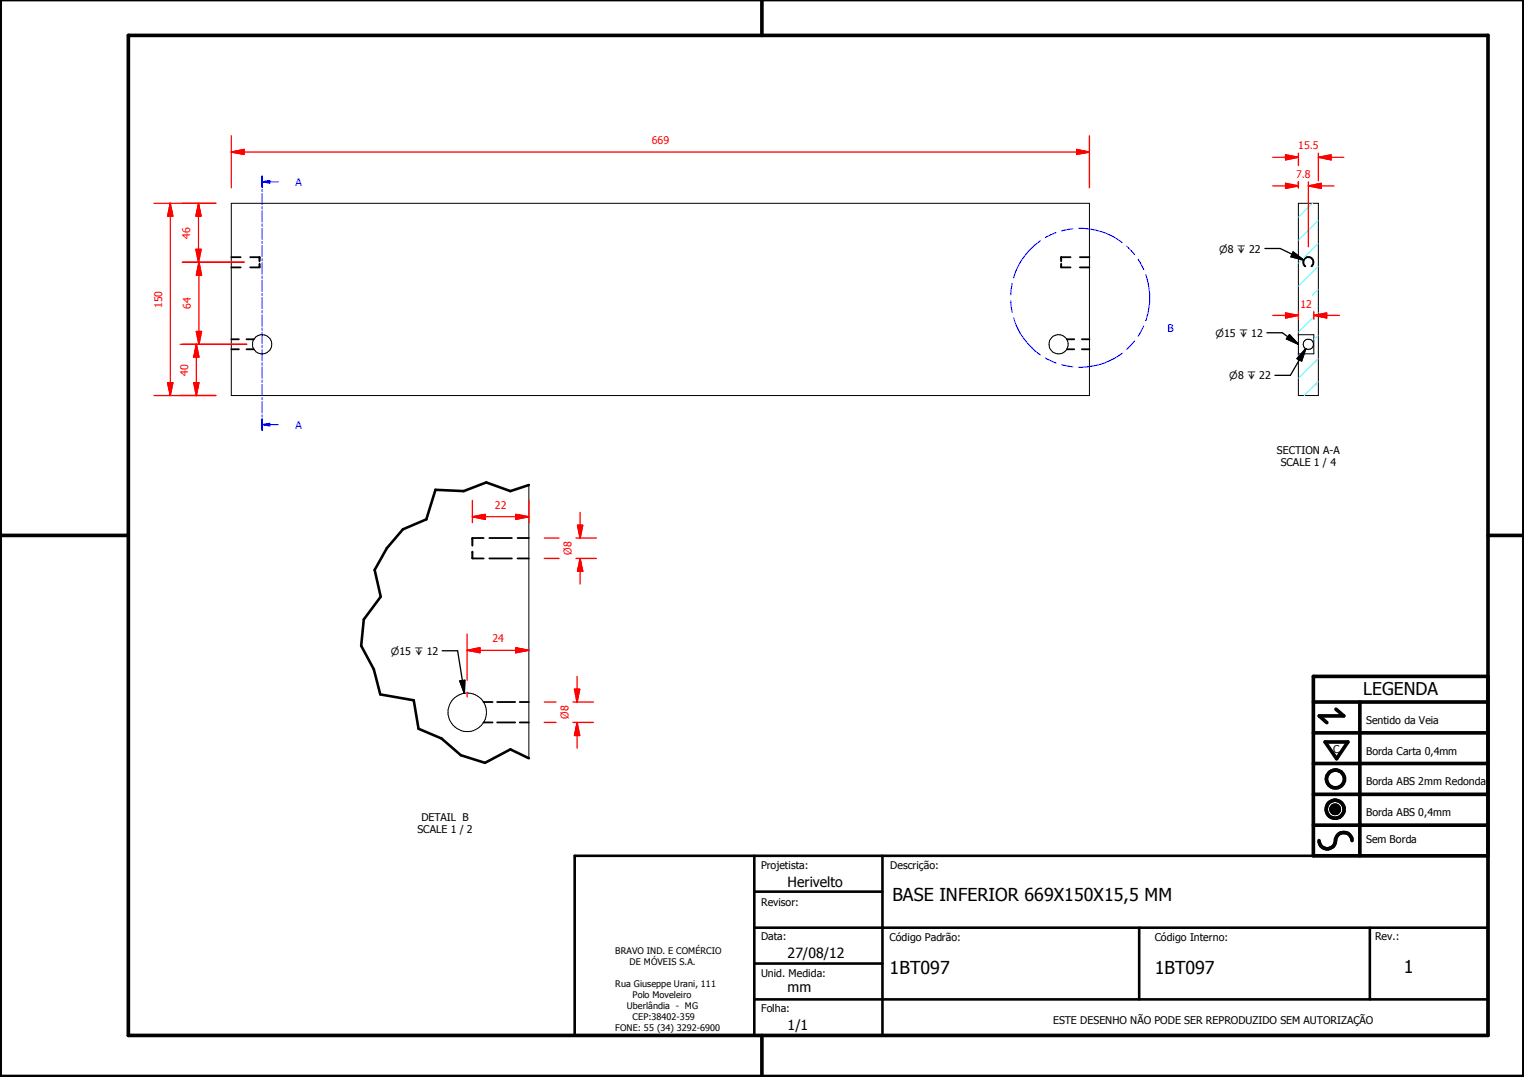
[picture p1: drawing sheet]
<svg xmlns="http://www.w3.org/2000/svg" width="297mm" height="210mm" viewBox="0 0 297 210" stroke-linecap="round" stroke-linejoin="round" font-family="sans-serif">
<g fill="none" stroke="#000" stroke-width=".19">
<path d="M45.1 39.6h167.2v37.5h-167.2zM253.1 39.6h3.9v37.5h-3.9zM253.1 69h.1M253.1 65.2h.1M253.1 65.2h3v3.8h-3M103.1 94.5v53.3M259.4 157.6l1.6 .1zM259.4 157.7l1.6 .1zM259.4 157.8l1.6 .1zM259.4 157.9h1.6v.1zM259.4 157.9l1.6 .1h-1.5zM259.4 157.6h1.6z"/>
<path d="M259.5 158h1.5zM259.5 158l1.4 .1zM259.5 157.5l1.5 .1zM259.5 158.1h1.4zM259.5 157.4l1.5 .1zM259.5 158.1l1.4 .1zM259.5 157.3l1.4 .1zM259.6 158.2h1.3zM259.6 158.2h1.2zM259.6 157.2l1.3 .1zM259.6 158.2l1.2 .1zM259.6 157.2h1.3z"/>
<path d="M259.7 158.3h1.1zM259.7 158.3l1 .1zM259.7 157.1l1.1 .1zM259.7 157.1h1.1zM259.8 158.4h.9zM259.8 158.4h.8zM259.8 157.1h1zM259.8 157.1h.9zM259.8 158.4l.8 .1zM259.8 157l.9 .1zM259.8 157h.8zM259.9 158.5h.7z"/>
<path d="M259.9 158.5h.6zM259.9 157h.7zM260 158.5h.5zM260 158.5h.4zM260 157h.6zM260.1 158.5h.3zM260.1 158.5h.2zM260.1 156.9l.4 .1zM260.1 156.9h.3zM260.1 156.9h.2z"/>
<circle cx="51.1" cy="67.1" r="1.88"/>
<circle cx="206.3" cy="67.1" r="1.87"/>
<circle cx="255" cy="67.1" r="1"/>
<circle cx="91" cy="138.8" r="3.7"/>
</g>
<g fill="#000">
<circle cx="50.6" cy="50.8" r=".18"/>
<circle cx="50.6" cy="50.1" r=".18"/>
<circle cx="206.8" cy="50.8" r=".18"/>
<circle cx="206.8" cy="50.1" r=".18"/>
<circle cx="92.1" cy="106.2" r=".18"/>
<circle cx="92.1" cy="104.9" r=".18"/>
<circle cx="92.1" cy="107.5" r=".18"/>
</g>
<g fill="none" stroke="#000" stroke-width=".35">
<path d="M45.1 50.1h1.8M45.1 52.1h1.8M48.8 50.1h1.8v.7M50.6 51.4v.7h-1.8M206.8 51.4v.7h1.9M208.7 50.1h-1.9v.7M210.5 50.1h1.8M210.5 52.1h1.8M254.4 51.9a1 1 0 0 1-.1-1.5 1 1 0 0 1 1.5 0 1 1 0 0 1-.2 1.5M45.1 66.1h1.5M45.1 68.1h1.5M48 66.1h1.5"/>
<path d="M48 68.1h1.5M207.9 66.1h1.5M207.9 68.1h1.5M210.9 66.1h1.4M210.9 68.1h1.4M92.1 107.5v1.3h2.2M94.3 104.9h-2.2v1.3M95.4 104.9h4.4M95.4 108.8h4.4M100.9 104.9h2.2M100.9 108.8h2.2M94.2 136.8h1.8"/>
<path d="M96.9 136.8h3.5M101.3 136.8h1.8M94.2 140.8h1.8M96.9 140.8h3.5M101.3 140.8h1.8"/>
</g>
<path d="M103.1 94.5l-3.6 1.2-4.7-1.7-4.4 1.7-5.5-.2-1.8 5.7-4.6 2-3.1 3.6-2.4 4.3 1.2 5.2-3.3 4.4-.5 5.2 2.5 4.5 1.2 4.9 6.5 1.2 1 5.5 4.5 1.9 3.7 3.3 4.7 1.5 5-2.7 3.6 1.8M112 166.8h178v35h-178zM147 173.8h25M147 166.8v35M172 166.8v35M147 194.8h143M147 180.8h143M147 187.8h25M222 180.8v14M267 180.8v14" fill="none" stroke="#000" stroke-width=".51"/>
<g fill="#000">
<path d="M259.4 157.6h1.6zM259.5 157.5l1.5 .1zM259.5 157.4l1.5 .1zM259.5 157.3l1.4 .1zM259.6 157.2l1.3 .1zM259.6 157.2h1.3zM259.7 157.1l1.1 .1zM259.7 157.1h1.1zM259.8 157.1h1zM259.8 157.1h.9zM259.8 157l.9 .1zM259.8 157h.8z"/>
<path d="M259.9 157h.7zM260 157h.6zM260.1 156.9l.4 .1zM260.1 156.9h.3zM260.1 156.9h.2zM260.1 158.5h.2zM260 158.5h.4zM260.1 158.5h.3zM259.9 158.5h.6zM260 158.5h.5zM259.8 158.4l.8 .1zM259.9 158.5h.7z"/>
<path d="M259.8 158.4h.8zM259.7 158.3l1 .1zM259.8 158.4h.9zM259.6 158.2l1.2 .1zM259.7 158.3h1.1zM259.6 158.2h1.2zM259.5 158.1l1.4 .1zM259.6 158.2h1.3zM259.5 158l1.4 .1zM259.5 158.1h1.4zM259.4 157.9l1.6 .1h-1.5zM259.5 158h1.5z"/>
<path d="M259.4 157.6l1.6 .1zM259.4 157.7l1.6 .1zM259.4 157.8l1.6 .1zM259.4 157.9h1.6v.1z"/>
</g>
<g fill="none" stroke="#000" stroke-width=".71">
<path d="M148.5 0v6.9M297 -.1v209.9h-297v-209.9M25 6.9h265v194.9h-265zM0 104.4h25M290 104.4h7M256 136.8h34M260.4 138.2l1.5 1.3h-4.8l1.5 1.3M265 136.8v30M290 131.8h-34v35h34M256 154.8h34M256 148.8h34M256 142.8h34"/>
<path d="M258.3 144.6h4.4l-2.2 3.3zM256 160.8h34M257.1 163.8a1.62 1.62 0 0 0 1.8 1.6 1.62 1.62 0 0 0 1.4-1.9 1.63 1.63 0 0 1 1.7-1.2 1.63 1.63 0 0 1 1.5 1.5M148.5 201.8v8"/>
<circle cx="260.2" cy="157.7" r="1.76"/>
<circle cx="260.2" cy="157.7" r=".82"/>
<circle cx="260.3" cy="151.8" r="1.76"/>
</g>
<g fill="none" stroke="#00f" stroke-width=".19">
<path d="M51.1 34.3v2.2M51.1 36.9v.4M51.1 37.7v2.2M51.1 35.4h1.5M51.1 40.3v.4M51.1 41.1v2.2M51.1 43.6v.5M51.1 44.5v2.2M51.1 47v.5M51.1 47.8v2.2M51.1 50.4v.4M51.1 51.2v2.2"/>
<path d="M51.1 53.8v.5M51.1 54.6v2.2M51.1 57.2v.4M51.1 58v2.2M51.1 60.5v.5M51.1 61.4v2.2M51.1 63.9v.5M51.1 64.8v2.1M51.1 67.3v.5M51.1 68.2v2.1M51.1 70.7v.5M51.1 71.5v2.2"/>
<path d="M51.1 74.1v.4M51.1 74.9v2.2M51.1 77.5v.4M51.1 78.3v2.2M51.1 80.9v.4M51.1 81.7v2.2"/>
</g>
<path d="M51.1 34.3v2.2M51.1 81.7v2.2" fill="none" stroke="#00f" stroke-width=".3"/>
<path d="M51.1 35.4l1.5-.2v.5z" fill="#00f"/>
<path d="M51.1 35.4l1.5-.2v.5zM52.6 35.4h1.7M51.1 82.8h1.5" fill="none" stroke="#00f" stroke-width=".19"/>
<path d="M51.1 82.8l1.5-.3v.5z" fill="#00f"/>
<g fill="none" stroke="#00f" stroke-width=".19">
<path d="M197 58.6l.3 2.3M197.3 55.2l-.3 2.3M202.8 46.9a13.8 13.8 0 0 0-5.2 7.2M205.8 45.3l-2.1 1M209.1 44.6l-2.2 .4M210.2 44.5a13.8 13.8 0 0 1 8.5 2.8M219.6 48l1.5 1.6M221.8 50.5l1.1 2M223.3 53.6a12.9 12.9 0 0 1 0 8.9M197.6 61.9a13.4 13.4 0 0 0 5.2 7.3M203.7 69.8l2.1 .9M206.9 71.1l2.2 .4"/>
<path d="M218.7 68.8a13.5 13.5 0 0 1-8.5 2.8M221.1 66.5l-1.5 1.6M222.9 63.5l-1.1 2M51.1 82.8l1.5-.3v.5zM52.6 82.8h1.7"/>
</g>
<path d="M255.8 39.6l-2.7 2.7M257 51.9l-3.9 3.9M257 47.5l-3.9 3.8M257 43l-3.9 3.8M257 56.4l-1.2 1.2M253.4 69l-.3 .3M257 74.4l-2.8 2.7M257 69.9l-3.9 3.8M257 65.4l-.9 .9M257 60.9l-3.9 3.9" fill="none" stroke="#0ff" stroke-width=".19"/>
<path d="M45.1 29.6h2.5" fill="none" stroke="#f00" stroke-width=".25"/>
<path d="M45.1 29.6l2.5-.5v1z" fill="#f00"/>
<path d="M45.1 29.6l2.5-.5v1zM209.8 29.6h2.5" fill="none" stroke="#f00" stroke-width=".25"/>
<path d="M209.8 29.1l2.5 .5-2.5 .5z" fill="#f00"/>
<path d="M38.7 39.6v2.5M45.1 26.5v10.1M47.6 29.6h162.2M209.8 29.1l2.5 .5-2.5 .5zM212.3 26.5v10.1" fill="none" stroke="#f00" stroke-width=".25"/>
<path d="M38.7 39.6l.5 2.5h-1z" fill="#f00"/>
<path d="M38.7 39.6l.5 2.5h-1zM38.7 48.6v2.5" fill="none" stroke="#f00" stroke-width=".25"/>
<path d="M38.2 48.6h1l-.5 2.5z" fill="#f00"/>
<path d="M35.5 39.6h6.6M35.5 51.1h12.1M38.2 48.6h1l-.5 2.5zM38.7 42.1v6.5M38.8 64.6v2.5" fill="none" stroke="#f00" stroke-width=".25"/>
<path d="M38.3 64.6h1l-.5 2.5z" fill="#f00"/>
<path d="M38.8 51.1v2.5M38.3 64.6h1l-.5 2.5z" fill="none" stroke="#f00" stroke-width=".25"/>
<path d="M38.8 51.1l.5 2.5h-1z" fill="#f00"/>
<path d="M35.6 51.1h12M38.8 51.1l.5 2.5h-1zM38.8 53.6v11M35.6 67.1h12.5M38.3 74.6v2.5" fill="none" stroke="#f00" stroke-width=".25"/>
<path d="M37.8 74.6h1l-.5 2.5z" fill="#f00"/>
<path d="M37.8 74.6h1l-.5 2.5zM38.3 67.1v2.5" fill="none" stroke="#f00" stroke-width=".25"/>
<path d="M38.3 67.1l.5 2.5h-1z" fill="#f00"/>
<path d="M33.2 74.6v2.5M35.1 77.1h7M35.1 67.1h13M38.3 67.1l.5 2.5h-1zM38.3 69.6v5" fill="none" stroke="#f00" stroke-width=".25"/>
<path d="M32.7 74.6h1l-.5 2.5z" fill="#f00"/>
<path d="M33.2 39.6v2.5M32.7 74.6h1l-.5 2.5z" fill="none" stroke="#f00" stroke-width=".25"/>
<path d="M33.2 39.6l.5 2.5h-1z" fill="#f00"/>
<path d="M30 39.6h12.1M33.2 39.6l.5 2.5h-1zM257 30.6h2.4M33.2 42.1v32.5M30 77.1h12.1" fill="none" stroke="#f00" stroke-width=".25"/>
<path d="M246.5 48.4h3l4.6 2.3M252 49.1l2.1 1.6-2.5-.7zM246.9 64.9h3l3.2 2.2M251.3 65.2l1.8 1.9-2.4-1.1zM254.5 67.9l-.8 2.5-.9-.5zM254.5 67.9l-3 5.3h-3" fill="none" stroke="#000" stroke-width=".25"/>
<path d="M252 49.1l2.1 1.6-2.5-.7zM251.3 65.2l1.8 1.9-2.4-1.1zM254.5 67.9l-.8 2.5-.9-.5z" fill="#000"/>
<path d="M257 30.6l2.4-.4v1z" fill="#f00"/>
<path d="M250.6 30.6h2.5M257 30.6l2.4-.4v1z" fill="none" stroke="#f00" stroke-width=".25"/>
<path d="M250.6 30.2l2.5 .4-2.5 .6z" fill="#f00"/>
<path d="M248.1 30.6h2.5M250.6 30.2l2.5 .4-2.5 .6zM250.6 36.2h2.5M253.1 29.8v2.5M253.1 35.4v1.2M257 29.8v5.4M259.4 30.6h2.6" fill="none" stroke="#f00" stroke-width=".25"/>
<path d="M250.6 35.7l2.5 .5-2.5 .5z" fill="#f00"/>
<path d="M250.6 35.7l2.5 .5-2.5 .5zM255 36.2h2.5" fill="none" stroke="#f00" stroke-width=".25"/>
<path d="M255 36.2l2.5-.5v1z" fill="#f00"/>
<path d="M248.1 36.2h2.5M253.1 35.4v1.2M255 36.2l2.5-.5v1zM255 35.4v12.7M257.5 36.2h2.5M250.6 61.5h2.5" fill="none" stroke="#f00" stroke-width=".25"/>
<path d="M250.6 61l2.5 .5-2.5 .5z" fill="#f00"/>
<path d="M250.6 61l2.5 .5-2.5 .5zM256.1 61.5h2.5" fill="none" stroke="#f00" stroke-width=".25"/>
<path d="M256.1 61.5l2.5-.5v1z" fill="#f00"/>
<path d="M248.1 61.5h2.5M253.1 60.7v1.5M256.1 61.5l2.5-.5v1zM256.1 60.7v1.5M258.6 61.5h2.5M113.1 102.4v2.5" fill="none" stroke="#f00" stroke-width=".25"/>
<path d="M86.2 126.8h3l1.3 8.3M89.6 132.7l1-.1-.1 2.5z" fill="none" stroke="#000" stroke-width=".25"/>
<path d="M89.6 132.7l1-.1-.1 2.5z" fill="#000"/>
<path d="M112.6 102.4h1l-.5 2.5z" fill="#f00"/>
<path d="M112.6 102.4h1l-.5 2.5zM113.1 108.8v2.5" fill="none" stroke="#f00" stroke-width=".25"/>
<path d="M113.1 108.8l.5 2.5h-1z" fill="#f00"/>
<path d="M113.1 99.9v2.5M92.1 100.7h2.5M106.1 104.9h2.9M106.1 108.8h2.9M112.3 104.9h3.9M112.3 108.8h3.9M113.1 108.8l.5 2.5h-1zM113.1 111.3v2.5" fill="none" stroke="#f00" stroke-width=".25"/>
<path d="M92.1 100.7l2.5-.5v1z" fill="#f00"/>
<path d="M92.1 100.7l2.5-.5v1zM100.5 100.7h2.6" fill="none" stroke="#f00" stroke-width=".25"/>
<path d="M100.5 100.2l2.6 .5-2.6 .5z" fill="#f00"/>
<path d="M92.1 97.5v4.4M103.1 97.5v4.4M94.6 100.7h5.9M100.5 100.2l2.6 .5-2.6 .5zM91.1 126.7h2.5" fill="none" stroke="#f00" stroke-width=".25"/>
<path d="M91.1 126.7l2.5-.5v1z" fill="#f00"/>
<path d="M91.1 126.7l2.5-.5v1zM100.5 126.7h2.6" fill="none" stroke="#f00" stroke-width=".25"/>
<path d="M100.5 126.2l2.6 .5-2.6 .5z" fill="#f00"/>
<path d="M91.1 123.6v9M91.1 134.9v.9M93.6 126.7h6.9M100.5 126.2l2.6 .5-2.6 .5zM112.5 140.8v2.5" fill="none" stroke="#f00" stroke-width=".25"/>
<path d="M112.5 140.8l.5 2.5h-1z" fill="#f00"/>
<path d="M112.5 134.3v2.5M112.5 140.8l.5 2.5h-1z" fill="none" stroke="#f00" stroke-width=".25"/>
<path d="M112 134.3h1l-.5 2.5z" fill="#f00"/>
<path d="M106.1 136.8h2.3M111.7 136.8h4M112 134.3h1l-.5 2.5zM112.5 131.8v2.5M106.1 140.8h2.3M111.7 140.8h4M112.5 143.3v2.5" fill="none" stroke="#f00" stroke-width=".25"/>
<g font-size="3.5">
<text x="173.9" y="175.7">BASE INFERIOR 669X150X15,5 MM</text>
<text x="173.4" y="189.7">1BT097</text>
<text x="225.1" y="189.7">1BT097</text>
<text x="273.6" y="189.7">1</text>
</g>
<text font-size="3.4" x="265.7" y="135.4">LEGENDA</text>
<g font-size="2.7">
<text x="153.5" y="172.8">Herivelto</text>
<text x="153.5" y="186.6">27/08/12</text>
<text x="153.5" y="193.4">mm</text>
<text x="153.5" y="200.8">1/1</text>
</g>
<g font-size="2.1" fill="#f00">
<text x="127" y="28">669</text>
<text x="253" y="29.1">15.5</text>
<text x="252.6" y="34.6">7.8</text>
<text x="37.1" y="46.5" transform="rotate(-90 37.1 46.5)">46</text>
<text x="253.4" y="59.9">12</text>
<text x="31.6" y="60.1" transform="rotate(-90 31.6 60.1)">150</text>
<text x="37.2" y="60.3" transform="rotate(-90 37.2 60.3)">64</text>
<text x="36.7" y="73.3" transform="rotate(-90 36.7 73.3)">40</text>
<text x="96.5" y="99.1">22</text>
<text x="111.4" y="108.2" transform="rotate(-90 111.4 108.2)">Ø8</text>
<text x="96" y="125.1">24</text>
<text x="110.8" y="140.1" transform="rotate(-90 110.8 140.1)">Ø8</text>
</g>
<g font-size="2.1" fill="#00f">
<text x="57.6" y="36.2">A</text>
<text x="227.5" y="64.7">B</text>
<text x="57.6" y="83.6">A</text>
</g>
<g font-size="2.1">
<text x="248.9" y="88.4">SECTION A-A</text>
<text x="249.6" y="90.9">SCALE 1 / 4</text>
<text x="266.3" y="141.1">Sentido da Veia</text>
<text x="259.8" y="146.7">C</text>
<text x="266.3" y="147.2">Borda Carta 0,4mm</text>
<text x="266.3" y="153.1">Borda ABS 2mm Redonda</text>
<text x="82.1" y="159.9">DETAIL B</text>
<text x="266.3" y="159">Borda ABS 0,4mm</text>
<text x="81.4" y="162.4">SCALE 1 / 2</text>
<text x="266.3" y="164.4">Sem Borda</text>
<text x="148.4" y="169.3">Projetista:</text>
<text x="173.5" y="169.5">Descrição:</text>
<text x="148.4" y="176.6">Revisor:</text>
<text x="148.4" y="183.2">Data:</text>
<text x="173.4" y="183.3">Código Padrão:</text>
<text x="225.1" y="183.3">Código Interno:</text>
<text x="268" y="183.2">Rev.:</text>
<text x="148.4" y="190.5">Unid. Medida:</text>
<text x="148.4" y="197.2">Folha:</text>
<text x="205.3" y="199.5">ESTE DESENHO NÃO PODE SER REPRODUZIDO SEM AUTORIZAÇÃO</text>
</g>
<g font-size="1.9">
<text x="237.7" y="49.2">⌀8 ↧ 22</text>
<text x="236.9" y="65.7">⌀15 ↧ 12</text>
<text x="239.6" y="73.9">⌀8 ↧ 22</text>
<text x="76.2" y="127.6">⌀15 ↧ 12</text>
</g>
<g font-size="1.8">
<text x="119.9" y="186">BRAVO IND. E COMÉRCIO</text>
<text x="122.7" y="188.1">DE MÓVEIS S.A.</text>
<text x="119.9" y="192.4">Rua Giuseppe Urani, 111</text>
<text x="122.2" y="196.7">Uberlândia - MG</text>
<text x="123.3" y="194.6">Polo Moveleiro</text>
<text x="119.9" y="201">FONE: 55 (34) 3292-6900</text>
<text x="123.3" y="198.8">CEP:38402-359</text>
</g>
</svg>
